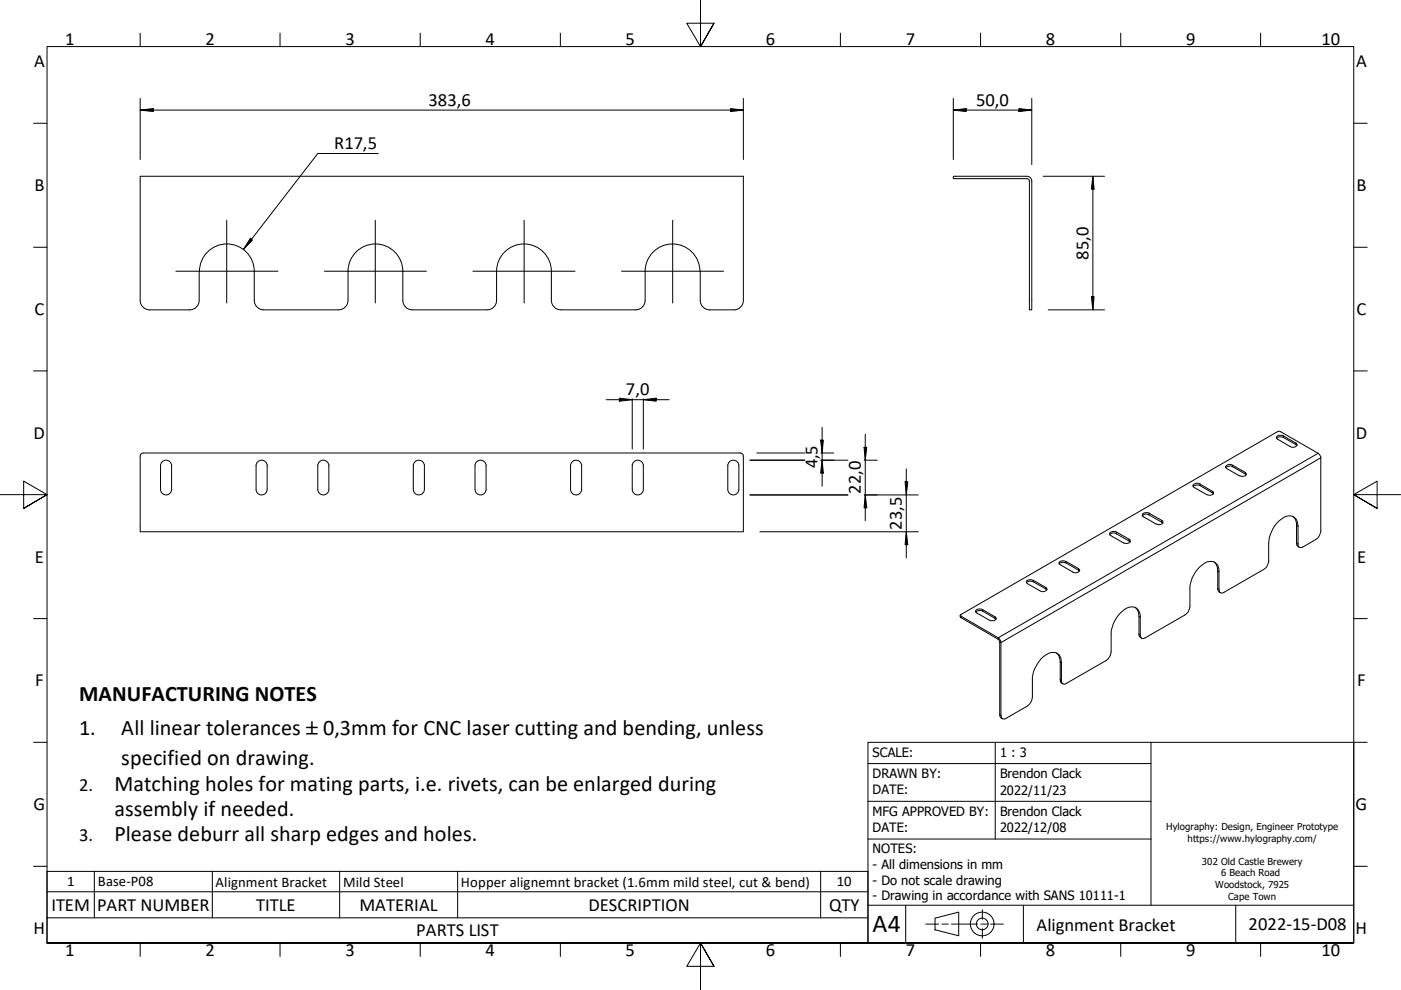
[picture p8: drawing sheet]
<svg xmlns="http://www.w3.org/2000/svg" width="297mm" height="210mm" viewBox="0 0 297 210" stroke-linecap="round" stroke-linejoin="round" font-family="sans-serif">
<!-- layer: Visible (Hylo) -->
<g fill="none" stroke="#000" stroke-width=".21">
<path d="M218.2 38.4v27.3h.6v-27.3M218.8 38.4a1.05 1.05 0 0 0-1.1-1h-15.6v.5h15.6l.3 .1 .2 .4M42.2 57.5v6.2M42.3 57.5a5.8 5.8 0 0 1 5.8-5.8 5.8 5.8 0 0 1 5.8 5.8v6.2M148.4 57.5a5.8 5.8 0 0 0-5.8-5.8 5.8 5.8 0 0 0-5.8 5.8v6.2M148.5 57.5v6.2M29.7 63.7v-26.3h127.9v26.3M29.7 63.7a2 2 0 0 0 2 2M31.7 65.7h8.6M42.2 63.7a2 2 0 0 1-2 2M53.9 63.7a2 2 0 0 0 2 2h15.9a2 2 0 0 0 2-2M73.8 63.7v-6.2a5.8 5.8 0 0 1 5.8-5.8 5.8 5.8 0 0 1 5.8 5.8v6.2"/>
<path d="M85.4 63.7a2 2 0 0 0 2 2M87.4 65.7h15.9M105.3 63.7v-6.2a5.8 5.8 0 0 1 5.8-5.8 5.8 5.8 0 0 1 5.8 5.8v6.2M105.3 63.7a2 2 0 0 1-2 2M116.9 63.7a2 2 0 0 0 2 2M136.8 63.7a2 2 0 0 1-2 2h-15.9M148.5 63.7a2 2 0 0 0 2 2M157.6 63.7a2 2 0 0 1-2 2h-5.2M30.4 96h126.5a.67 .67 0 0 1 .7 .7v16h-127.9v-16a.67 .67 0 0 1 .7-.7M34 98.7a1.17 1.17 0 0 1 1.2-1.1 1.17 1.17 0 0 1 1.2 1.1M34 98.7v5M36.4 98.7v5"/>
<path d="M54.3 98.7a1.17 1.17 0 0 1 1.2-1.1 1.17 1.17 0 0 1 1.1 1.1M54.3 98.7v5M56.6 98.7v5M67.4 98.7a1.17 1.17 0 0 1 1.1-1.1 1.17 1.17 0 0 1 1.2 1.1M67.4 98.7v5M69.7 98.7v5M87.6 98.7a1.17 1.17 0 0 1 1.2-1.1 1.17 1.17 0 0 1 1.2 1.1M87.6 98.7v5M90 98.7v5M100.7 98.7a1.17 1.17 0 0 1 1.2-1.1 1.17 1.17 0 0 1 1.2 1.1M100.7 98.7v5M103.1 98.7v5"/>
<path d="M121 98.7a1.17 1.17 0 0 1 1.1-1.1 1.17 1.17 0 0 1 1.2 1.1M121 98.7v5M123.3 98.7v5M134 98.7a1.17 1.17 0 0 1 1.2-1.1 1.17 1.17 0 0 1 1.2 1.1M134 98.7v5M136.4 98.7v5M154.3 98.7a1.17 1.17 0 0 1 1.2-1.1 1.17 1.17 0 0 1 1.2 1.1M154.3 98.7v5M156.7 98.7v5M259.9 99.2l.4-.3a.99 .99 0 0 1 1.1 .1l2.8 1.7M260 98.8l.6-.3h.5l2.9 1.7 .2 .2a.96 .96 0 0 1-1.4 .5l-2.7-1.6a.32 .32 0 0 1-.3-.2 .32 .32 0 0 1 .2-.3zM270.6 92.9l.7-.3 .8 .1 2.9 1.8"/>
<path d="M270.7 92.6l.4-.3h.8l2.9 1.7a.36 .36 0 0 1 .2 .3 .36 .36 0 0 1-.2 .4l-.5 .1-.8-.1-2.8-1.7zM34 103.8a1.17 1.17 0 0 0 1.2 1.1 1.17 1.17 0 0 0 1.2-1.1M54.3 103.8a1.17 1.17 0 0 0 1.2 1.1 1.17 1.17 0 0 0 1.1-1.1M67.4 103.8a1.17 1.17 0 0 0 1.1 1.1 1.17 1.17 0 0 0 1.2-1.1M87.6 103.8a1.17 1.17 0 0 0 1.2 1.1 1.17 1.17 0 0 0 1.2-1.1M100.7 103.8a1.17 1.17 0 0 0 1.2 1.1 1.17 1.17 0 0 0 1.2-1.1M121 103.8a1.17 1.17 0 0 0 1.1 1.1 1.17 1.17 0 0 0 1.2-1.1M134 103.8a1.17 1.17 0 0 0 1.2 1.1 1.17 1.17 0 0 0 1.2-1.1M154.3 103.8a1.17 1.17 0 0 0 1.2 1.1 1.17 1.17 0 0 0 1.2-1.1M224.5 119.5l.7-.3 .8 .2 2.9 1.7M224.6 119.2l.6-.3 .8 .1 2.7 1.6 .2 .3a1 1 0 0 1-1.5 .4l-2.8-1.7zM235.3 113.4a.97 .97 0 0 1 1.4-.2l2.9 1.7"/>
<path d="M235.3 112.9l.7-.2 .7 .1 2.7 1.5 .2 .4a.96 .96 0 0 1-1.4 .4l-2.9-1.7zM242.3 109.4a1 1 0 0 1 1.3-.2l2.9 1.7M242.3 108.9l.7-.2 .6 .1 2.9 1.7a.74 .74 0 0 1-.4 .7 .74 .74 0 0 1-.8 0l-3-1.8zM253 103.2l.1-.2 1.1-.2 3.1 1.9M253 102.8l.7-.3h.5l3 1.8a.74 .74 0 0 1-.4 .7 .74 .74 0 0 1-.8-.1l-2.8-1.6a.32 .32 0 0 1-.3-.2 .32 .32 0 0 1 .1-.3zM257.4 119.2l.3 .2a2.41 2.41 0 0 1 .5 1.7v4l.6 .6M274.1 109.5a2 2 0 0 1 .8 1.9v4l.6 .6M203.6 130.5v.4l8 4.6 .4 .6v15.6l.2 .4 .3 .3M203.6 130.3l67.6-38.9 8.3 4.7 .5 .8v15.9l-.5 1.2-3.3 2-.4 .1-.4-.1-.2-.4v-4.1a1.95 1.95 0 0 0-1.1-2 1.95 1.95 0 0 0-2.3 .5 6.8 6.8 0 0 0-2.8 5.2v4l-.6 1.2-9.3 5.4-.4-.2-.3-.6v-3.8a1.91 1.91 0 0 0-1-2 1.91 1.91 0 0 0-2.3 .4 6.8 6.8 0 0 0-2.8 5.2v3.8l-.4 1.2-.7 .6-8.8 5-.4-.1-.3-.6v-3.9a1.94 1.94 0 0 0-1-2 1.94 1.94 0 0 0-2.3 .4 7.1 7.1 0 0 0-2.8 5.3v3.7l-.3 .9-.4 .6-8.8 5.2a.64 .64 0 0 1-.7 .1 .64 .64 0 0 1-.4-.7v-4.3a1.78 1.78 0 0 0-2.8-1.4 6.7 6.7 0 0 0-3.3 5.5v3.8l-.3 .9-.4 .5-4.9 3-.7 .1-.3-.2-.1-.5v-15.7l-.6-.8-8-4.6zM206.9 129.8l.4-.3 .8-.1 3.1 1.9M207.1 129.3l1-.2 3.1 1.9a.89 .89 0 0 1-1.5 .5l-2.6-1.5a.36 .36 0 0 1-.3-.4 .36 .36 0 0 1 .3-.3zM217.6 123.5l.6-.3 .9 .2 2.8 1.7"/>
<path d="M217.7 123.2l.6-.3 .8 .1 2.6 1.6 .3 .3a1 1 0 0 1-1.5 .4l-2.7-1.6-.2-.2zM224 138.5a2.19 2.19 0 0 1 .8 1.9v4l.1 .3 .5 .3M240.7 128.8l.3 .3a2.41 2.41 0 0 1 .5 1.6v4l.6 .7"/>
</g>
<!-- layer: Visible Narrow (Hylo) -->
<g fill="none" stroke="#000" stroke-width=".21">
<path d="M261.4 98.7v.3M272.1 92.4v.3M274.8 94v.3M279.5 96.1l-67.9 39.1v.3M280 97.1l-67.8 39.1-.2-.1M226 119v.4M236.7 112.8v.4M239.4 114.3v.4M243.6 108.8v.4M246.3 110.3v.4M254.4 102.7v.3M257 104.2v.3"/>
<path d="M264 100.2v.3M274.9 115.2l.3 .2M274.9 111.4l.3 .1M203.8 130.7v.3M208.3 129.3v.3M210.9 130.8v.3M219.1 123v.4M221.7 124.6v.3M228.7 120.6v.3M241.5 134.5l.2 .2M241.5 130.7l.2 .1M258.2 124.8l.2 .2"/>
<path d="M258.2 121.1l.2 .1M212 151.5l.2 .2M224.8 144.1l.2 .2M224.8 140.4l.2 .1"/>
</g>
<!-- layer: Symbol (Hylo) -->
<path d="M10 189.1h174v-4.3h-174v9.8M10 194.6v5.3h174v-5.3M20 184.8v9.8M45 184.8v9.8M72 184.8v9.8M97 184.8v9.8M174 184.8v9.8M184 189.1v5.5h-174" fill="none" stroke="#000" stroke-width=".21"/>
<!-- layer: Border (Hylo) -->
<g fill="none" stroke="#000" stroke-width=".21">
<path d="M148.5 -.1v10l-2.9-5h5.8l-2.9 5 2.9-5M29.7 7v2.9M59.4 7v2.9M89.1 7v2.9M118.8 7v2.9M178.2 7v2.9M207.9 7v2.9M237.6 7v2.9M267.3 7v2.9M7.1 26.1h2.9M287 26.1h2.9M7.1 52.4h2.9"/>
<path d="M287 52.4h2.9M7.1 78.6h2.9M287 78.6h2.9M0 104.9h10l-5-2.9v5.8l5-2.9-5 2.9M297 104.9h-10l5-2.9v5.8l-5-2.9 5 2.9M7.1 131.2h2.9M287 131.2h2.9M7.1 157.4h2.9M287 157.4h2.9M7.1 183.7h2.9M10 199.9v-190h277v190h-277h277M29.7 199.9v2.9"/>
<path d="M59.4 199.9v2.9M89.1 199.9v2.9M118.8 199.9v2.9M178.2 199.9v2.9M207.9 199.9v2.9M237.6 199.9v2.9M267.3 199.9v2.9M287 183.7h2.9M151.4 204.9l-2.9-5 2.9 5h-5.8l2.9-5v10"/>
</g>
<!-- layer: Title (Hylo) -->
<g fill="none" stroke="#000" stroke-width=".21">
<path d="M184 157.4h103v42.5h-103zM211 157.4v20.5M244 157.4v34.5M184 177.9h60M184 169.9h60M184 161.9h60M184 191.9h103M192 191.9v8M196.3 195.9h2.7M198.2 194.7l5.1-1.3v5l-5.1-1.3zM199.7 195.9h1.3M201.7 195.9h5.6"/>
<path d="M208 195.9h1.3M208.3 192.9v2M208.3 196.9v2M210 195.9h2.7M217 191.9v8M262 191.9v8"/>
<circle cx="208.2" cy="195.9" r="2.51"/>
<circle cx="208.2" cy="195.9" r="1.24"/>
</g>
<!-- layer: Dimension (Hylo) -->
<g fill="none" stroke="#000" stroke-width=".21">
<path d="M29.7 23.3l2.8-.3v.7zM29.7 23.3h127.9M29.7 20.9v12.9M80.2 32.5h-12.8l-15.8 20.4M154.9 23l2.7 .3-2.7 .4zM157.6 20.9v12.9M202.1 23.3l2.8-.3v.7zM202.1 23.3h16.7M202.1 20.9v12.9M216 23l2.8 .3-2.8 .4zM218.8 20.9v14M221.2 37.4h13"/>
<path d="M231.7 37.4l.3 2.7h-.6zM231.7 37.4v28.3M53.1 50.5l.4 .4-1.9 2zM222.2 65.7h12M231.4 62.9h.6l-.3 2.8zM128.5 84.7h13.4M131.3 84.4l2.7 .3-2.7 .4zM134 84.6v10.6M136.4 84.7l2.7-.3v.7zM136.4 84.6v10.6M159 97.6h11.6M160.5 96h10.1"/>
<path d="M174 93.3h.6l-.3 2.7zM174.1 96h2.7M174.1 97.6h5.7M174.3 97.6l.3 2.7h-.6zM174.3 90.6v12.5M183.2 94.8h.6l-.3 2.8zM183.3 97.6h2.7M183.5 92v18.4M192.2 99.4v18.9M159 104.9h20.8M161.1 112.7h33.6M183.3 104.9h11.4"/>
<path d="M183.5 104.9l.3 2.8h-.6zM191.9 102.1h.6l-.3 2.8zM192.2 112.7l.3 2.8h-.6z"/>
</g>
<g fill="#000">
<path d="M29.7 23.3l2.8-.3v.7z" fill-rule="evenodd"/>
<path d="M154.9 23l2.7 .3-2.7 .4z" fill-rule="evenodd"/>
<path d="M202.1 23.3l2.8-.3v.7z" fill-rule="evenodd"/>
<path d="M216 23l2.8 .3-2.8 .4z" fill-rule="evenodd"/>
<path d="M53.1 50.5l.4 .4-1.9 2z" fill-rule="evenodd"/>
<path d="M231.7 37.4l.3 2.7h-.6z" fill-rule="evenodd"/>
<path d="M231.4 62.9h.6l-.3 2.8z" fill-rule="evenodd"/>
<path d="M131.3 84.4l2.7 .3-2.7 .4z" fill-rule="evenodd"/>
<path d="M136.4 84.7l2.7-.3v.7z" fill-rule="evenodd"/>
<path d="M174 93.3h.6l-.3 2.7z" fill-rule="evenodd"/>
<path d="M183.2 94.8h.6l-.3 2.8z" fill-rule="evenodd"/>
<path d="M174.3 97.6l.3 2.7h-.6z" fill-rule="evenodd"/>
<path d="M183.5 104.9l.3 2.8h-.6z" fill-rule="evenodd"/>
<path d="M191.9 102.1h.6l-.3 2.8z" fill-rule="evenodd"/>
<path d="M192.2 112.7l.3 2.8h-.6z" fill-rule="evenodd"/>
</g>
<!-- layer: Center Mark (Hylo) -->
<path d="M37.3 57.5h21.6M48.1 46.7v17.5M68.8 57.5h21.6M79.6 46.7v17.5M100.3 57.5h21.6M111.1 46.7v17.5M131.8 57.5h21.6M142.6 46.7v17.5" fill="none" stroke="#000" stroke-width=".21"/>
<text font-size="5.5" x="185" y="197.6">A4</text>
<g font-size="4.7">
<text x="16.8" y="148.6">MANUFACTURING NOTES</text>
<text x="16.8" y="155.9">1.</text>
<text x="25.7" y="155.9">All linear tolerances</text>
<text x="68.5" y="155.9">0,3mm for CNC laser cutting and bending, unless</text>
<text x="24.3" y="167.6">Matching holes for mating parts, i.e. rivets, can be enlarged during</text>
<text x="25.7" y="162.2">specified on drawing.</text>
<text x="24.3" y="173">assembly if needed.</text>
<text x="24.3" y="178.4">Please deburr all sharp edges and holes.</text>
</g>
<g font-size="3.9">
<text x="13.8" y="9.5">1</text>
<text x="43.6" y="9.5">2</text>
<text x="73.3" y="9.5">3</text>
<text x="102.9" y="9.5">4</text>
<text x="132.7" y="9.5">5</text>
<text x="162.4" y="9.5">6</text>
<text x="192" y="9.5">7</text>
<text x="221.7" y="9.5">8</text>
<text x="251.5" y="9.5">9</text>
<text x="280.2" y="9.5">10</text>
<text x="7.2" y="14.3">A</text>
<text x="287.5" y="14.3">A</text>
<text x="90.9" y="22.4">383,6</text>
<text x="206.9" y="22.4">50,0</text>
<text x="70.9" y="31.5">R17,5</text>
<text x="7.3" y="40.5">B</text>
<text x="287.6" y="40.5">B</text>
<text x="230.8" y="55" transform="rotate(-90 230.8 55)">85,0</text>
<text x="7.3" y="66.8">C</text>
<text x="287.6" y="66.8">C</text>
<text x="132.7" y="83.8">7,0</text>
<text x="7.1" y="93">D</text>
<text x="287.5" y="93">D</text>
<text x="173.3" y="99.3" transform="rotate(-90 173.3 99.3)">4,5</text>
<text x="182.5" y="104.7" transform="rotate(-90 182.5 104.7)">22,0</text>
<text x="191.2" y="112.3" transform="rotate(-90 191.2 112.3)">23,5</text>
<text x="7.4" y="119.3">E</text>
<text x="287.7" y="119.3">E</text>
<text x="7.4" y="145.5">F</text>
<text x="287.7" y="145.5">F</text>
<text x="64.9" y="155.9">±</text>
<text x="16.8" y="167.6">2.</text>
<text x="7.1" y="171.8">G</text>
<text x="287.4" y="171.8">G</text>
<text x="16.8" y="178.4">3.</text>
<text x="10.9" y="193.1">ITEM</text>
<text x="20.6" y="193.1">PART NUMBER</text>
<text x="54.3" y="193.1">TITLE</text>
<text x="76.2" y="193.1">MATERIAL</text>
<text x="124.8" y="193.1">DESCRIPTION</text>
<text x="175.8" y="193.1">QTY</text>
<text x="219.8" y="197.3">Alignment Bracket</text>
<text x="264.7" y="197.2">2022-15-D08</text>
<text x="7.1" y="198">H</text>
<text x="13.8" y="202.8">1</text>
<text x="43.6" y="202.8">2</text>
<text x="73.3" y="202.8">3</text>
<text x="88.3" y="198.5">PARTS LIST</text>
<text x="102.9" y="202.8">4</text>
<text x="132.7" y="202.8">5</text>
<text x="162.4" y="202.8">6</text>
<text x="192" y="202.8">7</text>
<text x="221.7" y="202.8">8</text>
<text x="251.5" y="202.8">9</text>
<text x="280.2" y="202.8">10</text>
<text x="287.4" y="198">H</text>
</g>
<g font-size="3.1">
<text x="14.2" y="187.9">1</text>
<text x="20.8" y="187.9">Base-P08</text>
<text x="45.7" y="188">Alignment Bracket</text>
<text x="72.8" y="188">Mild Steel</text>
<text x="97.7" y="188">Hopper alignemnt bracket (1.6mm mild steel, cut &amp; bend)</text>
<text x="177.4" y="187.9">10</text>
</g>
<g font-size="2.7">
<text x="185" y="160.4">SCALE:</text>
<text x="212" y="160.4">1 : 3</text>
<text x="185" y="164.9">DRAWN BY:</text>
<text x="212" y="165">Brendon Clack</text>
<text x="185" y="168.4">DATE:</text>
<text x="185" y="172.9">MFG APPROVED BY:</text>
<text x="212" y="173">Brendon Clack</text>
<text x="212" y="168.5">2022/11/23</text>
<text x="185" y="176.4">DATE:</text>
<text x="212" y="176.5">2022/12/08</text>
<text x="185" y="180.9">NOTES:</text>
<text x="185" y="184.2">- All dimensions in mm</text>
<text x="185" y="187.6">- Do not scale drawing</text>
<text x="185" y="190.9">- Drawing in accordance with SANS 10111-1</text>
</g>
<g font-size="2">
<text x="247.3" y="176">Hylography: Design, Engineer Prototype</text>
<text x="251.8" y="178.5">https://www.hylography.com/</text>
<text x="254.8" y="183.4">302 Old Castle Brewery</text>
<text x="258.9" y="185.8">6 Beach Road</text>
<text x="257.6" y="188.3">Woodstock, 7925</text>
<text x="260.4" y="190.8">Cape Town</text>
</g>
</svg>
